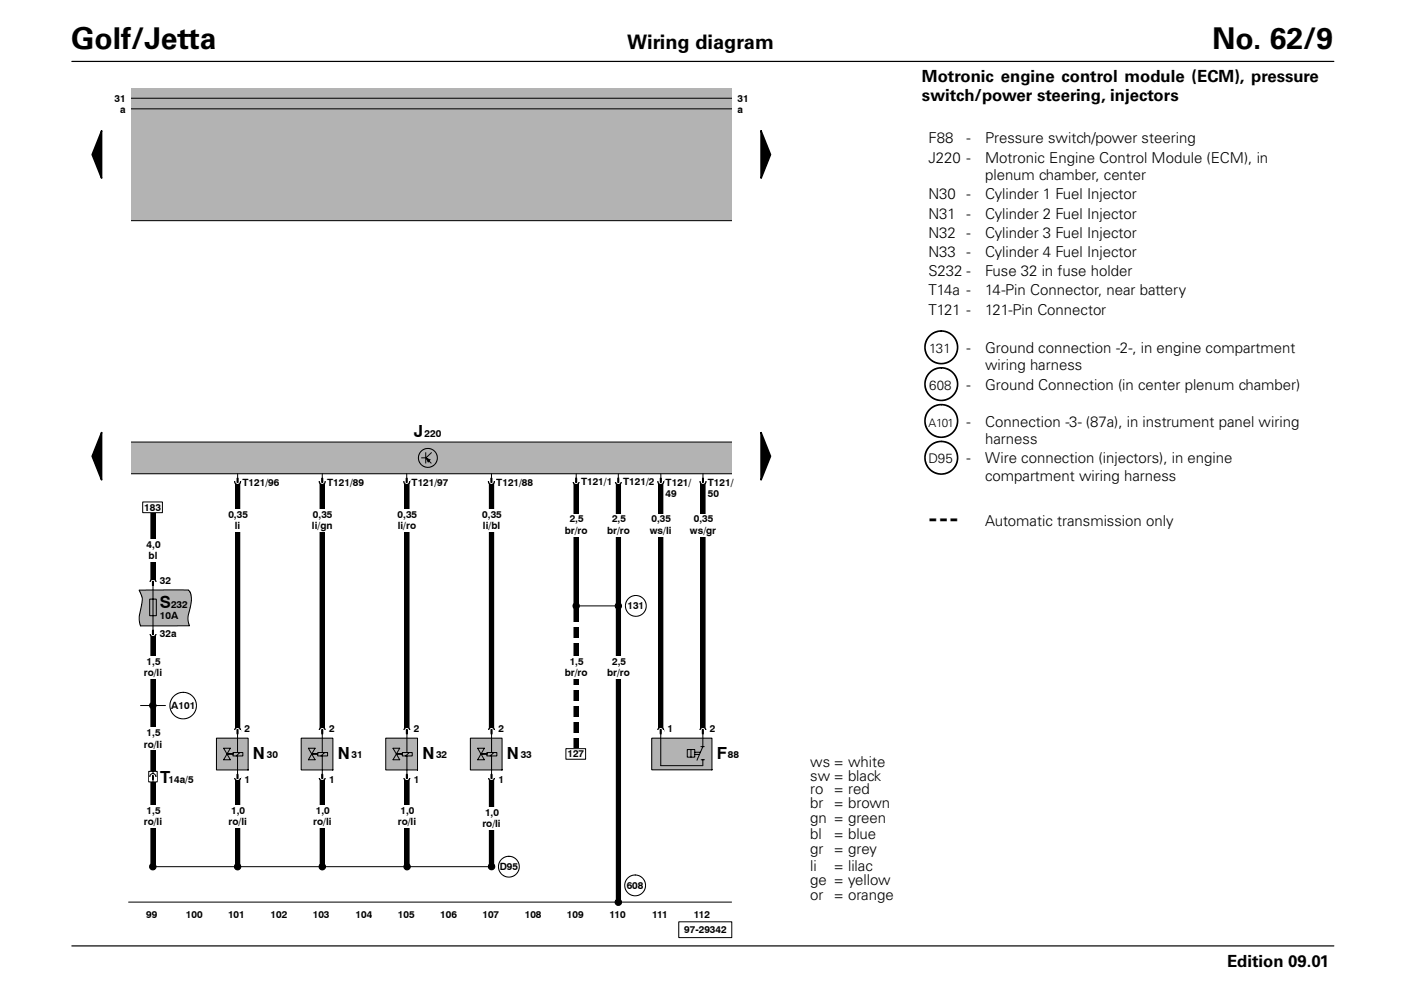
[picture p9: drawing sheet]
<svg xmlns="http://www.w3.org/2000/svg" width="297mm" height="210mm" viewBox="0 0 297 210" stroke-linecap="round" stroke-linejoin="round" font-family="sans-serif">
<path d="M27.6 18.7h127.7v28h-127.7z" fill-rule="evenodd" fill="#b3b3b3"/>
<path d="M143.6 195.1h11.2v3.3h-11.2z" fill="none" stroke="#000" stroke-width=".21"/>
<path d="M27.2 93.5h128v6.7h-128z" fill-rule="evenodd" fill="#b3b3b3"/>
<path d="M27.2 93.5h128v6.7h-128z" fill="none" stroke="#000" stroke-width=".21"/>
<g fill="#fff">
<path d="M154.9 92.3h1.7v8.9h-1.7z" fill-rule="evenodd"/>
<path d="M26 92.6h1.7v8.9h-1.7z" fill-rule="evenodd"/>
</g>
<circle cx="90.5" cy="96.9" r="2" fill="#b3b3b3"/>
<g fill="none" stroke="#000" stroke-width=".21">
<path d="M27.6 23h127.2M27.7 20.8h127.2M27.8 46.7h127.5M89.2 96.9h.9M90.1 95.8v2.2M90.2 97l.4 .8 .4-.6M90.8 97.2l-.6-.2 1 1M91.3 95.8l-1.1 1"/>
<circle cx="90.5" cy="96.9" r="2"/>
</g>
<path d="M90.2 97l.8 .2-.4 .6z" fill="#000"/>
<g fill="#fff">
<path d="M15.1 14h12.6v36.9h-12.6z" fill-rule="evenodd"/>
<path d="M154.9 14h7.9v37.2h-7.9z" fill-rule="evenodd"/>
</g>
<g fill="#000">
<path d="M49.8 102.1h.9v52.3h-.9z" fill-rule="evenodd"/>
<path d="M31.9 134.3h.9v49.1h-.9z" fill-rule="evenodd"/>
</g>
<path d="M49.8 102.1h.9v52.3h-.9zM31.9 134.3h.9v49.1h-.9zM31.9 183.4h72.5" fill="none" stroke="#000" stroke-width=".21"/>
<path d="M47.2 107.7h5.9v4.8h-5.9z" fill-rule="evenodd" fill="#fff"/>
<path d="M67.7 102.1h.9v52.3h-.9z" fill-rule="evenodd" fill="#000"/>
<path d="M67.7 102.1h.9v52.3h-.9z" fill="none" stroke="#000" stroke-width=".21"/>
<path d="M65.1 107.7h5.9v4.8h-5.9z" fill-rule="evenodd" fill="#fff"/>
<path d="M85.6 102.1h.9v52.3h-.9z" fill-rule="evenodd" fill="#000"/>
<path d="M85.6 102.1h.9v52.3h-.9z" fill="none" stroke="#000" stroke-width=".21"/>
<path d="M83 107.7h5.9v4.8h-5.9z" fill-rule="evenodd" fill="#fff"/>
<path d="M103.5 102.1h.9v52.3h-.9z" fill-rule="evenodd" fill="#000"/>
<path d="M103.5 102.1h.9v52.3h-.9z" fill="none" stroke="#000" stroke-width=".21"/>
<path d="M100.9 107.7h5.9v4.8h-5.9z" fill-rule="evenodd" fill="#fff"/>
<path d="M49.8 164.7h.9v18.7h-.9z" fill-rule="evenodd" fill="#000"/>
<path d="M49.8 164.7h.9v18.7h-.9z" fill="none" stroke="#000" stroke-width=".21"/>
<path d="M47.2 170.3h5.9v4.9h-5.9z" fill-rule="evenodd" fill="#fff"/>
<g fill="#000">
<path d="M67.7 164.7h1v18.7h-1z" fill-rule="evenodd"/>
<path d="M85.6 164.7h1v18.6h-1z" fill-rule="evenodd"/>
<path d="M103.5 164.7h.9v18.6h-.9z" fill-rule="evenodd"/>
</g>
<path d="M67.7 164.7h1v18.7h-1zM85.6 164.7h1v18.6h-1zM103.5 164.7h.9v18.6h-.9z" fill="none" stroke="#000" stroke-width=".21"/>
<g fill="#fff">
<path d="M65.1 170.3h5.9v4.9h-5.9z" fill-rule="evenodd"/>
<path d="M83 170.3h5.9v4.9h-5.9z" fill-rule="evenodd"/>
<path d="M100.9 170.7h5.9v4.9h-5.9z" fill-rule="evenodd"/>
</g>
<g fill="#000">
<circle cx="50.3" cy="183.4" r=".67"/>
<circle cx="68.2" cy="183.4" r=".68"/>
<circle cx="86.1" cy="183.4" r=".67"/>
<circle cx="104" cy="183.4" r=".68"/>
</g>
<g fill="none" stroke="#000" stroke-width=".21">
<path d="M68.2 182.7l-.4 .1-.3 .5 .1 .5 .5 .3 .5-.2 .3-.4-.2-.5-.5-.3M104 182.7l-.4 .1-.3 .5 .1 .5 .5 .2 .5-.1 .3-.4-.2-.5-.5-.3"/>
<circle cx="50.3" cy="183.4" r=".67"/>
<circle cx="86.1" cy="183.4" r=".67"/>
</g>
<path d="M99.5 156.2h6.7v6.7h-6.7z" fill-rule="evenodd" fill="#b3b3b3"/>
<path d="M99.5 156.2h6.7v6.7h-6.7z" fill="none" stroke="#000" stroke-width=".21"/>
<circle cx="104" cy="154.5" r=".64" fill="#fff"/>
<path d="M104 153.9l-.4 .1-.2 .5 .1 .5 .4 .2 .4-.1 .3-.4-.1-.5-.5-.3" fill="none" stroke="#000" stroke-width=".25"/>
<path d="M103.1 154.6h1.7v.8h-1.7z" fill-rule="evenodd" fill="#fff"/>
<path d="M103.9 154.4h.2v.8h-.2z" fill-rule="evenodd" fill="#000"/>
<path d="M103.9 154.4h.2v.8h-.2z" fill="none" stroke="#000" stroke-width=".25"/>
<path d="M104 154.5v1.7" fill="none" stroke="#000" stroke-width=".21"/>
<circle cx="104" cy="164.5" r=".64" fill="#fff"/>
<circle cx="104" cy="164.5" r=".64" fill="none" stroke="#000" stroke-width=".25"/>
<path d="M103.1 163.7h1.7v.8h-1.7z" fill-rule="evenodd" fill="#fff"/>
<path d="M103.9 163.9h.2v.8h-.2z" fill-rule="evenodd" fill="#000"/>
<path d="M103.9 163.9h.2v.8h-.2z" fill="none" stroke="#000" stroke-width=".25"/>
<path d="M101.1 158.3l1.4 2.5h-1.4l1.4-2.5zM101.8 159.5h1.3M103 159.2h2.1v.8h-2.1zM104 156.2v3M104 160v4.6M104.4 159.3l-.7 .7" fill="none" stroke="#000" stroke-width=".21"/>
<path d="M81.6 156.2h6.7v6.7h-6.7z" fill-rule="evenodd" fill="#b3b3b3"/>
<path d="M81.6 156.2h6.7v6.7h-6.7z" fill="none" stroke="#000" stroke-width=".21"/>
<circle cx="86.1" cy="154.5" r=".64" fill="#fff"/>
<circle cx="86.1" cy="154.5" r=".64" fill="none" stroke="#000" stroke-width=".25"/>
<path d="M85.2 154.6h1.7v.8h-1.7z" fill-rule="evenodd" fill="#fff"/>
<path d="M86 154.4h.2v.8h-.2z" fill-rule="evenodd" fill="#000"/>
<path d="M86 154.4h.2v.8h-.2z" fill="none" stroke="#000" stroke-width=".25"/>
<path d="M86.1 154.5v1.7" fill="none" stroke="#000" stroke-width=".21"/>
<circle cx="86.1" cy="164.5" r=".64" fill="#fff"/>
<path d="M86.1 165.2l-.5-.3-.1-.5 .2-.4 .5-.1 .4 .2 .1 .5-.3 .5-.3 .1" fill="none" stroke="#000" stroke-width=".25"/>
<path d="M85.2 163.7h1.7v.8h-1.7z" fill-rule="evenodd" fill="#fff"/>
<path d="M86 163.9h.2v.8h-.2z" fill-rule="evenodd" fill="#000"/>
<path d="M86 163.9h.2v.8h-.2z" fill="none" stroke="#000" stroke-width=".25"/>
<path d="M83.1 158.3l1.5 2.5h-1.5l1.5-2.5zM83.8 159.5h1.4M85.1 159.2h2.1v.8h-2.1zM86.1 156.2v3M86.1 160v4.6M86.5 159.3l-.7 .7" fill="none" stroke="#000" stroke-width=".21"/>
<path d="M63.7 156.2h6.7v6.7h-6.7z" fill-rule="evenodd" fill="#b3b3b3"/>
<path d="M70.4 162.9h-6.7v-6.7h6.7v6.7" fill="none" stroke="#000" stroke-width=".21"/>
<circle cx="68.2" cy="154.5" r=".64" fill="#fff"/>
<path d="M68.2 153.9l-.4 .1-.3 .5 .2 .5 .4 .2 .4-.1 .3-.4-.1-.5-.5-.3" fill="none" stroke="#000" stroke-width=".25"/>
<path d="M67.3 154.6h1.6v.8h-1.6z" fill-rule="evenodd" fill="#fff"/>
<path d="M68.1 154.4h.2v.8h-.2z" fill-rule="evenodd" fill="#000"/>
<path d="M68.1 154.4h.2v.8h-.2z" fill="none" stroke="#000" stroke-width=".25"/>
<path d="M68.2 154.5v1.7" fill="none" stroke="#000" stroke-width=".21"/>
<circle cx="68.2" cy="164.5" r=".64" fill="#fff"/>
<circle cx="68.2" cy="164.5" r=".64" fill="none" stroke="#000" stroke-width=".25"/>
<path d="M67.3 163.7h1.6v.8h-1.6z" fill-rule="evenodd" fill="#fff"/>
<path d="M68.1 163.9h.2v.8h-.2z" fill-rule="evenodd" fill="#000"/>
<path d="M68.1 163.9h.2v.8h-.2z" fill="none" stroke="#000" stroke-width=".25"/>
<path d="M65.2 158.3l1.5 2.5h-1.5l1.5-2.5zM65.9 159.5h1.4M67.2 159.2h2.1v.8h-2.1zM68.2 156.2v3M68.2 160v4.6M68.6 159.3l-.7 .7" fill="none" stroke="#000" stroke-width=".21"/>
<path d="M45.8 156.2h6.7v6.7h-6.7z" fill-rule="evenodd" fill="#b3b3b3"/>
<path d="M52.5 162.9h-6.7v-6.7h6.7v6.7" fill="none" stroke="#000" stroke-width=".21"/>
<circle cx="50.3" cy="154.5" r=".64" fill="#fff"/>
<circle cx="50.3" cy="154.5" r=".64" fill="none" stroke="#000" stroke-width=".25"/>
<path d="M49.3 154.6h1.7v.8h-1.7z" fill-rule="evenodd" fill="#fff"/>
<path d="M50.2 154.4h.1v.8h-.1z" fill-rule="evenodd" fill="#000"/>
<path d="M50.2 154.4h.1v.8h-.1z" fill="none" stroke="#000" stroke-width=".25"/>
<path d="M50.3 154.5v1.7" fill="none" stroke="#000" stroke-width=".21"/>
<circle cx="50.3" cy="164.5" r=".64" fill="#fff"/>
<path d="M50.3 165.2l-.4-.1-.3-.5 .1-.5 .5-.2 .4 .1 .3 .4-.1 .5-.5 .3" fill="none" stroke="#000" stroke-width=".25"/>
<path d="M49.3 163.7h1.7v.8h-1.7z" fill-rule="evenodd" fill="#fff"/>
<path d="M50.2 163.9h.1v.8h-.1z" fill-rule="evenodd" fill="#000"/>
<path d="M50.2 163.9h.1v.8h-.1z" fill="none" stroke="#000" stroke-width=".25"/>
<path d="M47.3 158.3l1.4 2.5h-1.4l1.4-2.5zM48 159.5h1.3M49.3 159.2h2.1v.8h-2.1zM50.3 156.2v3M50.3 160v4.6M50.7 159.3l-.7 .7" fill="none" stroke="#000" stroke-width=".21"/>
<circle cx="104" cy="101.9" r=".65" fill="#fff"/>
<path d="M104 102.5l-.5-.2-.2-.6 .3-.4 .5-.1 .4 .3 .1 .5-.3 .4-.3 .1" fill="none" stroke="#000" stroke-width=".25"/>
<path d="M103 101h1.7v.9h-1.7z" fill-rule="evenodd" fill="#fff"/>
<path d="M103.9 101.2h.2v.9h-.2z" fill-rule="evenodd" fill="#000"/>
<path d="M103.9 101.2h.2v.9h-.2z" fill="none" stroke="#000" stroke-width=".25"/>
<path d="M104 100.2v1.7" fill="none" stroke="#000" stroke-width=".21"/>
<circle cx="50.3" cy="101.9" r=".65" fill="#fff"/>
<path d="M50.3 102.5l-.4-.1-.3-.4 .2-.5 .4-.3 .4 .1 .3 .4-.1 .6-.5 .2" fill="none" stroke="#000" stroke-width=".25"/>
<path d="M49.4 101h1.6v.9h-1.6z" fill-rule="evenodd" fill="#fff"/>
<path d="M50.2 101.2h.2v.9h-.2z" fill-rule="evenodd" fill="#000"/>
<path d="M50.2 101.2h.2v.9h-.2z" fill="none" stroke="#000" stroke-width=".25"/>
<path d="M50.3 100.2v1.7" fill="none" stroke="#000" stroke-width=".21"/>
<circle cx="86.1" cy="101.9" r=".65" fill="#fff"/>
<circle cx="86.1" cy="101.9" r=".65" fill="none" stroke="#000" stroke-width=".25"/>
<path d="M85.1 101h1.7v.9h-1.7z" fill-rule="evenodd" fill="#fff"/>
<path d="M85.9 101.2h.2v.9h-.2z" fill-rule="evenodd" fill="#000"/>
<path d="M85.9 101.2h.2v.9h-.2z" fill="none" stroke="#000" stroke-width=".25"/>
<path d="M86 100.2v1.7" fill="none" stroke="#000" stroke-width=".21"/>
<circle cx="68.2" cy="101.9" r=".65" fill="#fff"/>
<circle cx="68.2" cy="101.9" r=".65" fill="none" stroke="#000" stroke-width=".25"/>
<path d="M67.3 101h1.6v.9h-1.6z" fill-rule="evenodd" fill="#fff"/>
<g fill="#000">
<path d="M68.1 101.2h.2v.9h-.2z" fill-rule="evenodd"/>
<circle cx="32.3" cy="183.4" r=".68"/>
</g>
<path d="M68.1 101.2h.2v.9h-.2z" fill="none" stroke="#000" stroke-width=".25"/>
<path d="M68.2 100.2v1.7M32.3 182.7l-.4 .1-.2 .5 .1 .5 .4 .3 .5-.2 .3-.4-.1-.5-.6-.3" fill="none" stroke="#000" stroke-width=".21"/>
<path d="M31.5 163.2h1.8v2.3h-1.8z" fill-rule="evenodd" fill="#fff"/>
<g fill="none" stroke="#000" stroke-width=".21">
<path d="M31.5 163.2h1.8v2.3h-1.8zM32.4 163.3v.4"/>
<circle cx="32.3" cy="164.3" r=".64"/>
</g>
<path d="M31.6 164.4h1.5v.7h-1.5z" fill-rule="evenodd" fill="#fff"/>
<path d="M32.3 164.1l.1 .9zM32.4 164.1v1.4M107.7 181.2l-.8 .1-.7 .4-.5 .6-.2 .9v.8l.5 .8 .6 .5 .8 .3 .9-.1 .8-.4 .5-.6 .3-.9-.1-.8-.4-.8-.9-.6-.8-.2" fill="none" stroke="#000" stroke-width=".21"/>
<path d="M32.3 164.1l.1 .9z" fill-rule="evenodd" fill="#000"/>
<path d="M29.3 170.3h5.8v4.9h-5.8z" fill-rule="evenodd" fill="#fff"/>
<path d="M27.2 190.9h127.6" fill="none" stroke="#000" stroke-width=".21"/>
<path d="M29.3 138.9h5.8v4.8h-5.8z" fill-rule="evenodd" fill="#fff"/>
<path d="M29.4 124.9h10.5l.4 .6 .2 1-.1 1.1-.6 3.1 .3 1.7h-10.4l-.2-.7-.1-1.2 .7-3.9z" fill-rule="evenodd" fill="#b3b3b3"/>
<path d="M29.4 124.9h10.5l.4 .6 .2 1-.1 1.1-.6 3.1 .3 1.7h-10.4l-.2-.7-.1-1.2 .7-3.9zM31.7 126.8h1.4v3.5h-1.4zM32.4 124.8v7.6" fill="none" stroke="#000" stroke-width=".21"/>
<circle cx="32.4" cy="134.1" r=".65" fill="#fff"/>
<circle cx="32.4" cy="134.1" r=".65" fill="none" stroke="#000" stroke-width=".25"/>
<path d="M31.5 133.2h1.6v.8h-1.6z" fill-rule="evenodd" fill="#fff"/>
<g fill="#000">
<path d="M31.9 107.4h.9v15.6h-.9z" fill-rule="evenodd"/>
<path d="M32.3 133.4h.2v.9h-.2z" fill-rule="evenodd"/>
</g>
<path d="M32.3 133.4h.2v.9h-.2z" fill="none" stroke="#000" stroke-width=".25"/>
<path d="M31.9 107.4h.9v15.6h-.9zM32.4 132.4v1.7" fill="none" stroke="#000" stroke-width=".21"/>
<circle cx="32.4" cy="123.2" r=".64" fill="#fff"/>
<path d="M32.4 122.5l-.4 .1-.2 .5 .1 .5 .4 .3 .4-.1 .3-.5-.1-.5-.5-.3" fill="none" stroke="#000" stroke-width=".25"/>
<path d="M31.5 123.2h1.6v.8h-1.6z" fill-rule="evenodd" fill="#fff"/>
<path d="M32.3 123h.2v.9h-.2z" fill-rule="evenodd" fill="#000"/>
<path d="M32.3 123h.2v.9h-.2z" fill="none" stroke="#000" stroke-width=".25"/>
<path d="M32.4 123.2v1.6" fill="none" stroke="#000" stroke-width=".21"/>
<path d="M30.2 106.2h4.2v2.3h-4.2z" fill-rule="evenodd" fill="#fff"/>
<path d="M30.2 106.2h4.2v2.3h-4.2z" fill="none" stroke="#000" stroke-width=".21"/>
<path d="M29.3 114h5.8v4.9h-5.8z" fill-rule="evenodd" fill="#fff"/>
<g fill="none" stroke="#000" stroke-width=".21">
<path d="M29.7 149.3h5.3M32.3 148.6l-.4 .1-.2 .5 .1 .5 .4 .3 .5-.2 .3-.4-.1-.5-.6-.3"/>
<circle cx="38.7" cy="149.3" r="2.8"/>
</g>
<circle cx="32.3" cy="149.3" r=".68" fill="#000"/>
<path d="M29.3 153.9h5.8v4.9h-5.8z" fill-rule="evenodd" fill="#fff"/>
<g fill="#000">
<path d="M139.3 102.1h.9v52.2h-.9z" fill-rule="evenodd"/>
<path d="M148.3 102.1h.9v52.3h-.9z" fill-rule="evenodd"/>
</g>
<path d="M139.3 102.1h.9v52.2h-.9zM148.3 102.1h.9v52.3h-.9z" fill="none" stroke="#000" stroke-width=".21"/>
<g fill="#fff">
<path d="M136.7 108.7h5.9v4.8h-5.9z" fill-rule="evenodd"/>
<circle cx="139.8" cy="101.9" r=".65"/>
</g>
<circle cx="139.8" cy="101.9" r=".65" fill="none" stroke="#000" stroke-width=".25"/>
<path d="M138.9 101h1.7v.9h-1.7z" fill-rule="evenodd" fill="#fff"/>
<path d="M139.7 101.2h.2v.9h-.2z" fill-rule="evenodd" fill="#000"/>
<path d="M139.7 101.2h.2v.9h-.2z" fill="none" stroke="#000" stroke-width=".25"/>
<path d="M139.8 100.2v1.7" fill="none" stroke="#000" stroke-width=".21"/>
<circle cx="148.7" cy="101.9" r=".65" fill="#fff"/>
<circle cx="148.7" cy="101.9" r=".65" fill="none" stroke="#000" stroke-width=".25"/>
<path d="M147.8 101h1.7v.9h-1.7z" fill-rule="evenodd" fill="#fff"/>
<path d="M148.6 101.2h.2v.9h-.2z" fill-rule="evenodd" fill="#000"/>
<path d="M148.6 101.2h.2v.9h-.2z" fill="none" stroke="#000" stroke-width=".25"/>
<path d="M148.7 100.2v1.7" fill="none" stroke="#000" stroke-width=".21"/>
<path d="M145.6 108.7h5.9v4.8h-5.9z" fill-rule="evenodd" fill="#fff"/>
<path d="M137.9 156.2h12.7v6.7h-12.7z" fill-rule="evenodd" fill="#b3b3b3"/>
<path d="M139.8 156.2v5.8M150.6 162.9h-12.7v-6.7h12.7v6.7" fill="none" stroke="#000" stroke-width=".21"/>
<circle cx="139.8" cy="154.5" r=".64" fill="#fff"/>
<circle cx="139.8" cy="154.5" r=".64" fill="none" stroke="#000" stroke-width=".25"/>
<path d="M138.9 154.6h1.7v.8h-1.7z" fill-rule="evenodd" fill="#fff"/>
<g fill="#000">
<path d="M130.4 102.1h.9v88.8h-.9z" fill-rule="evenodd"/>
<path d="M139.7 154.4h.2v.8h-.2z" fill-rule="evenodd"/>
</g>
<path d="M139.7 154.4h.2v.8h-.2z" fill="none" stroke="#000" stroke-width=".25"/>
<path d="M130.4 102.1h.9v88.8h-.9zM139.8 154.5v1.7" fill="none" stroke="#000" stroke-width=".21"/>
<g fill="#fff">
<path d="M127.7 108.7h5.9v4.8h-5.9z" fill-rule="evenodd"/>
<circle cx="130.8" cy="101.9" r=".65"/>
</g>
<path d="M130.8 102.6l-.3-.2-.3-.4 .1-.5 .4-.3 .5 .1 .3 .5-.2 .5-.5 .3" fill="none" stroke="#000" stroke-width=".25"/>
<path d="M129.9 101.1h1.7v.8h-1.7z" fill-rule="evenodd" fill="#fff"/>
<g fill="#000">
<path d="M121.4 102.1h.9v57.4h-.9z" fill-rule="evenodd"/>
<path d="M130.7 101.2h.2v.9h-.2z" fill-rule="evenodd"/>
<circle cx="130.8" cy="190.9" r=".67"/>
</g>
<path d="M130.7 101.2h.2v.9h-.2z" fill="none" stroke="#000" stroke-width=".25"/>
<g fill="none" stroke="#000" stroke-width=".21">
<path d="M121.4 102.1h.9v57.4h-.9zM130.8 100.3v1.6M130.8 190.2l-.4 .2-.3 .4 .1 .5 .5 .3 .5-.1 .3-.5-.1-.5-.6-.3"/>
<circle cx="134.4" cy="187.3" r="2.2"/>
</g>
<circle cx="121.9" cy="101.9" r=".65" fill="#fff"/>
<path d="M121.9 102.6l-.4-.2-.2-.4 .1-.5 .4-.3 .4 .1 .3 .5-.1 .5-.5 .3" fill="none" stroke="#000" stroke-width=".25"/>
<path d="M121 101.1h1.7v.8h-1.7z" fill-rule="evenodd" fill="#fff"/>
<path d="M121.8 101.2h.2v.9h-.2z" fill-rule="evenodd" fill="#000"/>
<path d="M121.8 101.2h.2v.9h-.2z" fill="none" stroke="#000" stroke-width=".25"/>
<path d="M121.9 100.3v1.6" fill="none" stroke="#000" stroke-width=".21"/>
<path d="M118.8 108.7h5.9v4.8h-5.9z" fill-rule="evenodd" fill="#fff"/>
<g fill="none" stroke="#000" stroke-width=".21">
<path d="M121.5 128.2h9.8"/>
<circle cx="121.9" cy="128.2" r=".67"/>
</g>
<circle cx="121.9" cy="128.2" r=".67" fill="#000"/>
<path d="M127.7 138.9h5.9v4.8h-5.9z" fill-rule="evenodd" fill="#fff"/>
<circle cx="130.8" cy="128.2" r=".67" fill="#000"/>
<circle cx="130.8" cy="128.2" r=".67" fill="none" stroke="#000" stroke-width=".21"/>
<g fill="#fff">
<path d="M118.8 138.9h5.9v4.8h-5.9z" fill-rule="evenodd"/>
<path d="M119.7 158.4h4.2v2.3h-4.2z" fill-rule="evenodd"/>
</g>
<path d="M134.5 126l-.7 .1-.7 .4-.5 .6-.3 .9 .1 .8 .4 .8 .6 .5 .9 .3 .9-.1 .7-.4 .5-.6 .3-.9-.1-.8-.4-.8-.8-.6-.9-.2M119.7 158.4h4.2v2.3h-4.2zM145.4 158.6h1.6v1.6h-1.6zM146.2 158.6v1.6M147 159.6h1M147 159.2h1.2M148.3 158h.7M148.7 156.2v1.8l-1.2 2.9M148.3 160.8h.7M148.7 160.8v1.2" fill="none" stroke="#000" stroke-width=".21"/>
<circle cx="148.7" cy="154.5" r=".64" fill="#fff"/>
<circle cx="148.7" cy="154.5" r=".64" fill="none" stroke="#000" stroke-width=".25"/>
<path d="M147.8 154.6h1.7v.8h-1.7z" fill-rule="evenodd" fill="#fff"/>
<path d="M148.6 154.4h.2v.8h-.2z" fill-rule="evenodd" fill="#000"/>
<path d="M148.6 154.4h.2v.8h-.2z" fill="none" stroke="#000" stroke-width=".25"/>
<path d="M148.7 154.5v1.7M139.8 162h8.8" fill="none" stroke="#000" stroke-width=".21"/>
<g fill="#fff">
<path d="M120.8 148.4h2.1v1h-2.1z" fill-rule="evenodd"/>
<path d="M120.8 151.8h2.1v1h-2.1z" fill-rule="evenodd"/>
<path d="M120.8 155.2h2.1v1h-2.1z" fill-rule="evenodd"/>
<path d="M120.8 134.9h2.1v1.1h-2.1z" fill-rule="evenodd"/>
<path d="M120.8 145.1h2.1v1h-2.1z" fill-rule="evenodd"/>
<path d="M120.8 131.6h2.1v1h-2.1z" fill-rule="evenodd"/>
</g>
<path d="M21.5 27.7v10l-2-5zM161 27.7l2 5-2 5zM21.5 91.5v10l-2-5zM161 91.5l2 5-2 5z" fill="#000"/>
<path d="M21.5 27.7v10l-2-5zM161 27.7l2 5-2 5zM199.1 70l-1.2 .3-1.2 .7-.7 1.1-.3 1.1 .1 1.2 .7 1.3 1 .8 1.4 .4 1.2-.1 1.2-.6 .9-1 .4-1.5-.2-1.5-.8-1.1-1.2-.8-1.2-.3M199.1 77.8l-1.2 .3-1.2 .7-.7 1.1-.3 1.1 .1 1.2 .7 1.3 1 .8 1.4 .4 1.2-.1 1.2-.7 .9-.9 .4-1.5-.2-1.5-.8-1.1-1.2-.8-1.2-.3M21.5 91.5v10l-2-5zM161 91.5l2 5-2 5zM199.1 85.6l-1.2 .3-1.2 .7-.7 1.1-.3 1.1 .1 1.2 .7 1.3 1 .8 1.4 .4 1.2-.1 1.2-.7 .9-1 .4-1.4-.2-1.5-.8-1.1-1.2-.8-1.2-.3M199.1 93.4l-1.2 .2-1.2 .8-.7 1-.3 1.2 .1 1.2 .7 1.3 1 .8 1.4 .4 1.2-.1 1.2-.7 .9-1 .4-1.4-.2-1.5-.8-1.2-1.2-.8-1.2-.2" fill="none" stroke="#000" stroke-width=".34"/>
<path d="M15.2 13h267M15.2 200.2h267" fill="none" stroke="#000" stroke-width=".25"/>
<g font-size="6.3">
<text x="15.1" y="10.5">Golf/Jetta</text>
<text x="256.4" y="10.5">No. 62/9</text>
</g>
<text font-size="4.9" x="196.6" y="111.3">---</text>
<text font-size="4.2" x="132.7" y="10.3">Wiring diagram</text>
<g font-size="3.5">
<text x="195.1" y="17.4">Motronic engine control module (ECM), pressure</text>
<text x="195.1" y="21.3">switch/power steering, injectors</text>
<text x="87.6" y="92.4">J</text>
<text x="33.8" y="128.7">S</text>
<text x="53.5" y="160.5">N</text>
<text x="71.4" y="160.5">N</text>
<text x="89.4" y="160.5">N</text>
<text x="107.3" y="160.5">N</text>
<text x="151.6" y="160.5">F</text>
<text x="33.9" y="165.7">T</text>
<text x="259.6" y="204.5">Edition 09.01</text>
</g>
<g font-size="3.2">
<text x="196.4" y="30.3">F88</text>
<text x="196.4" y="34.4">J220 -</text>
<text x="204.5" y="30.3">-</text>
<text x="208.4" y="34.4">Motronic Engine Control Module (ECM), in</text>
<text x="208.4" y="30.3">Pressure switch/power steering</text>
<text x="208.4" y="38.1">plenum chamber, center</text>
<text x="196.4" y="42.2">N30</text>
<text x="196.4" y="46.2">N31</text>
<text x="204.5" y="42.2">-</text>
<text x="204.5" y="46.2">-</text>
<text x="208.4" y="42.2">Cylinder 1 Fuel Injector</text>
<text x="208.4" y="46.2">Cylinder 2 Fuel Injector</text>
<text x="196.4" y="50.3">N32</text>
<text x="204.5" y="50.3">-</text>
<text x="208.4" y="50.3">Cylinder 3 Fuel Injector</text>
<text x="196.4" y="54.4">N33</text>
<text x="196.4" y="58.4">S232 -</text>
<text x="204.5" y="54.4">-</text>
<text x="208.4" y="58.4">Fuse 32 in fuse holder</text>
<text x="208.4" y="54.4">Cylinder 4 Fuel Injector</text>
<text x="196.4" y="62.5">T14a -</text>
<text x="208.4" y="62.5">14-Pin Connector, near battery</text>
<text x="196.4" y="66.6">T121 -</text>
<text x="208.4" y="66.6">121-Pin Connector</text>
<text x="204.5" y="74.7">-</text>
<text x="208.4" y="74.7">Ground connection -2-, in engine compartment</text>
<text x="204.5" y="82.5">-</text>
<text x="208.4" y="78.4">wiring harness</text>
<text x="208.4" y="82.5">Ground Connection (in center plenum chamber)</text>
<text x="204.5" y="90.3">-</text>
<text x="208.4" y="90.3">Connection -3- (87a), in instrument panel wiring</text>
<text x="208.4" y="93.9">harness</text>
<text x="204.5" y="98.1">-</text>
<text x="208.4" y="98.1">Wire connection (injectors), in engine</text>
<text x="208.4" y="101.7">compartment wiring harness</text>
<text x="208.4" y="111.3">Automatic transmission only</text>
<text x="171.4" y="162.3">ws = white</text>
<text x="171.4" y="165.3">sw = black</text>
<text x="171.4" y="168">ro = red</text>
<text x="171.4" y="171.1">br = brown</text>
<text x="171.4" y="174.1">gn = green</text>
<text x="171.4" y="177.5">bl</text>
<text x="176.4" y="177.5">= blue</text>
<text x="171.4" y="180.8">gr = grey</text>
<text x="171.4" y="184.3">li</text>
<text x="176.4" y="184.3">= lilac</text>
<text x="171.4" y="187.3">ge = yellow</text>
<text x="171.4" y="190.4">or = orange</text>
</g>
<g font-size="2.8">
<text x="196.6" y="74.7">131</text>
<text x="196.6" y="82.5">608</text>
<text x="196.4" y="98.1">D95</text>
</g>
<text font-size="2.5" x="196.4" y="90.3">A101</text>
<g font-size="2.1">
<text x="24.2" y="21.5">31</text>
<text x="25.4" y="23.9">a</text>
<text x="156" y="21.5">31</text>
<text x="156" y="23.9">a</text>
<text x="89.8" y="92.4">220</text>
<text x="51.3" y="102.8">T121/96</text>
<text x="69.2" y="102.8">T121/89</text>
<text x="87.1" y="102.8">T121/97</text>
<text x="105" y="102.8">T121/88</text>
<text x="122.9" y="102.7">T121/1</text>
<text x="131.8" y="102.6">T121/2</text>
<text x="140.8" y="102.8">T121/</text>
<text x="140.8" y="105.2">49</text>
<text x="149.7" y="102.8">T121/</text>
<text x="149.7" y="105.2">50</text>
<text x="30.5" y="108.1">183</text>
<text x="48.3" y="109.6">0,35</text>
<text x="49.7" y="111.9">li</text>
<text x="66" y="111.9">li/gn</text>
<text x="66.2" y="109.6">0,35</text>
<text x="84.1" y="109.6">0,35</text>
<text x="84.1" y="111.9">li/ro</text>
<text x="102" y="109.6">0,35</text>
<text x="102.2" y="111.9">li/bl</text>
<text x="119.5" y="112.9">br/ro</text>
<text x="120.5" y="110.6">2,5</text>
<text x="128.4" y="112.9">br/ro</text>
<text x="129.5" y="110.6">2,5</text>
<text x="137.5" y="112.9">ws/li</text>
<text x="137.8" y="110.6">0,35</text>
<text x="146" y="112.9">ws/gr</text>
<text x="146.8" y="110.6">0,35</text>
<text x="31" y="115.9">4,0</text>
<text x="31.4" y="118.3">bl</text>
<text x="33.8" y="123.6">32</text>
<text x="33.8" y="130.9">10A</text>
<text x="36.2" y="128.7">232</text>
<text x="132.7" y="128.9">131</text>
<text x="33.8" y="134.8">32a</text>
<text x="30.4" y="143.1">ro/li</text>
<text x="31" y="140.8">1,5</text>
<text x="119.5" y="143.1">br/ro</text>
<text x="120.5" y="140.8">1,5</text>
<text x="128.4" y="143.1">br/ro</text>
<text x="129.5" y="140.8">2,5</text>
<text x="31" y="155.8">1,5</text>
<text x="36.2" y="150.1">A101</text>
<text x="51.7" y="154.9">2</text>
<text x="69.7" y="154.9">2</text>
<text x="87.6" y="154.9">2</text>
<text x="105.5" y="154.9">2</text>
<text x="141.3" y="154.9">1</text>
<text x="150.2" y="154.9">2</text>
<text x="30.4" y="158.2">ro/li</text>
<text x="56.4" y="160.4">30</text>
<text x="74.3" y="160.4">31</text>
<text x="92.3" y="160.4">32</text>
<text x="110.2" y="160.4">33</text>
<text x="120" y="160.3">127</text>
<text x="154" y="160.4">88</text>
<text x="35.7" y="165.6">14a/5</text>
<text x="51.7" y="165.6">1</text>
<text x="69.7" y="165.6">1</text>
<text x="87.6" y="165.6">1</text>
<text x="105.5" y="165.6">1</text>
<text x="31" y="172.2">1,5</text>
<text x="48.9" y="172.2">1,0</text>
<text x="66.8" y="172.2">1,0</text>
<text x="84.7" y="172.2">1,0</text>
<text x="102.6" y="172.6">1,0</text>
<text x="30.4" y="174.6">ro/li</text>
<text x="48.4" y="174.6">ro/li</text>
<text x="66.3" y="174.6">ro/li</text>
<text x="84.2" y="174.6">ro/li</text>
<text x="102.1" y="174.9">ro/li</text>
<text x="105.7" y="184.1">D95</text>
<text x="132.6" y="188.1">608</text>
<text x="30.9" y="194.3">99</text>
<text x="39.3" y="194.3">100</text>
<text x="48.2" y="194.3">101</text>
<text x="57.3" y="194.3">102</text>
<text x="66.2" y="194.3">103</text>
<text x="75.2" y="194.3">104</text>
<text x="84.2" y="194.3">105</text>
<text x="93.2" y="194.3">106</text>
<text x="102.1" y="194.3">107</text>
<text x="111" y="194.3">108</text>
<text x="120" y="194.3">109</text>
<text x="129" y="194.3">110</text>
<text x="138" y="194.3">111</text>
<text x="144.8" y="197.4">97-29342</text>
<text x="146.8" y="194.3">112</text>
</g>
</svg>
